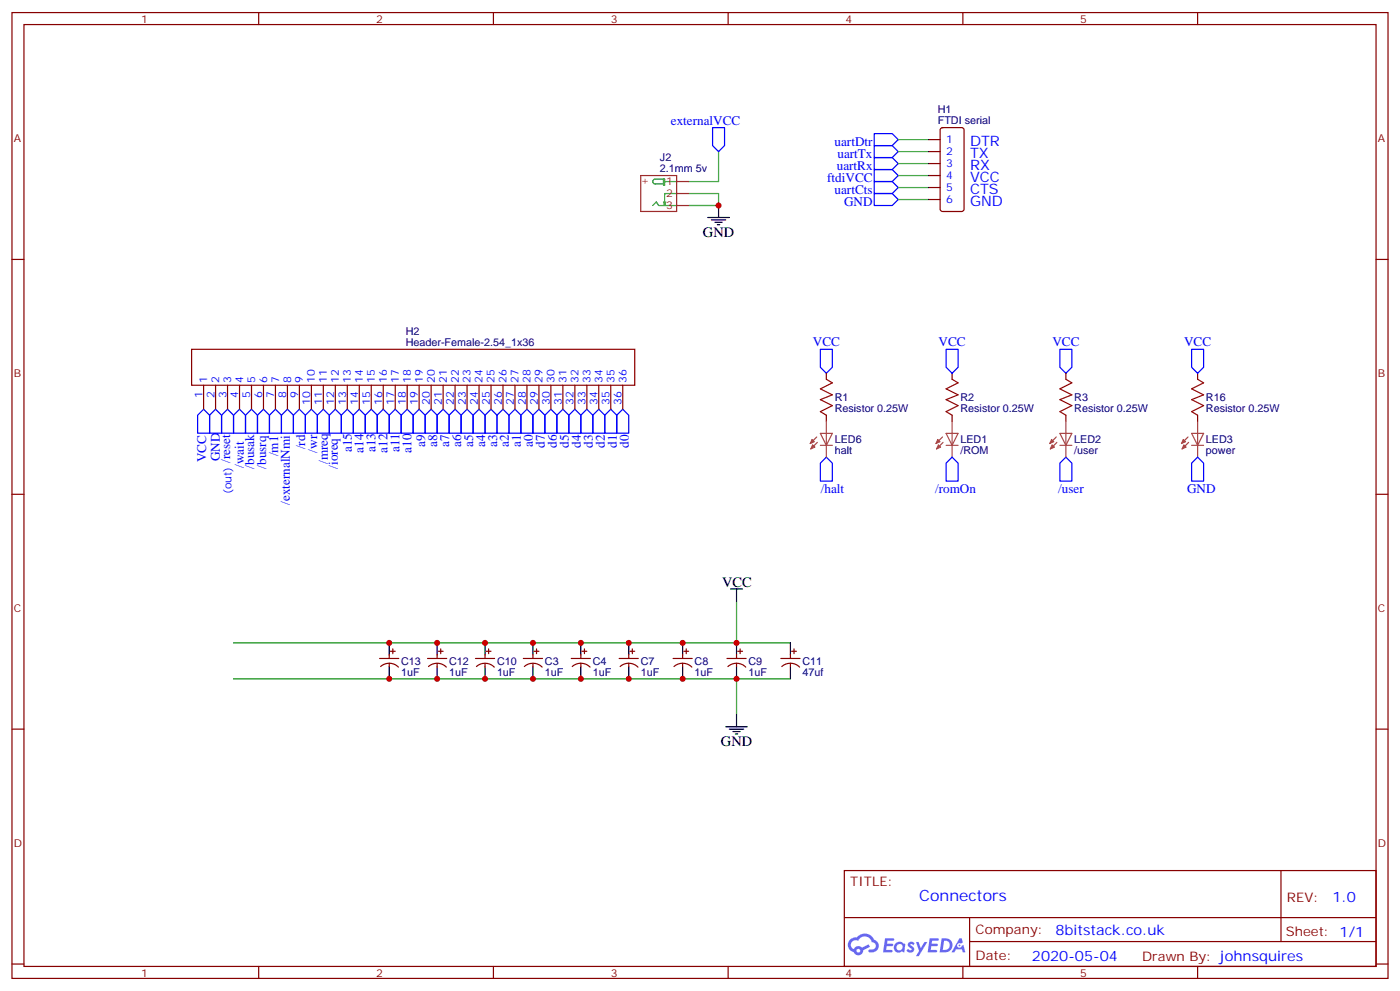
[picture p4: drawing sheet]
<svg xmlns="http://www.w3.org/2000/svg" width="412mm" height="292mm" viewBox="0 0 412 292" stroke-linecap="round" stroke-linejoin="round" font-family="sans-serif">
<g fill="none" stroke="#870000" stroke-width=".35">
<path d="M3.5 3.7h405.4v284.3h-405.4zM7.1 7.2h398.2v277.3h-398.2zM76.2 3.7v3.5M145.3 3.7v3.5M214.5 3.7v3.5M283.6 3.7v3.5M352.8 3.7v3.5M3.5 76.4h3.6M405.3 76.4h3.6M3.5 145.5h3.6M405.3 145.5h3.6M3.5 214.7h3.6"/>
<path d="M405.3 214.7h3.6M248.7 256.3h156.6v28.2h-156.6zM377.3 256.3v20.9M248.7 270.1h156.5M285.6 277.2h119.6M285.6 270.1v14.2M3.5 283.8h3.6M76.2 284.5v3.5M145.3 284.5v3.5M214.5 284.5v3.5M283.6 284.5v3.5M352.8 284.5v3.5"/>
<path d="M405.3 283.8h3.6"/>
</g>
<g fill="#5487ff">
<path d="M267.7 277.5a1.22 1.22 0 0 1 1.7 .2l-.4 .6a.47 .47 0 0 0-.3-.4 .47 .47 0 0 0-.5 .2l.1 .2a1.14 1.14 0 0 1 .8 1.8 1.14 1.14 0 0 1-1.9 0l-.2-.2 .5-.6 .7 .5a.29 .29 0 0 0 .3-.3 .29 .29 0 0 0-.2-.3 1.04 1.04 0 0 1-.6-1.7z"/>
<path d="M260.7 276.2h2.4l.3 .2-.2 .5-1.8 .1-.1 .8h1.5l.3 .4-.3 .4h-1.6l-.2 1.1h1.7l.2 .3-.2 .3-2.6 .1z"/>
<path d="M273.8 276.2h2.4l.3 .2-.1 .5-1.8 .1-.2 .8h1.6l.3 .4-.4 .4-1.6-.1-.1 1.1 1.7 .1 .2 .3-.2 .3-2.6 .1z"/>
<path d="M282.6 276.2h.7l.3 1.3-.6 .3a.69 .69 0 0 0-1 .3 .69 .69 0 0 0 .4 .9 .69 .69 0 0 0 .9-.6l.5-.2 .6 2.2h-.8l-.2-.9h-1.8l-.5 .9h-.8z"/>
<path d="M269.8 277.3h.8l.6 1.8 1.1-1.8h.9l-2.6 4.2h-.8l.9-1.5z"/>
<path d="M277.4 276.2l-.6 4.2h1.3a2.11 2.11 0 0 0 2.5-2.1 2.11 2.11 0 0 0-2.5-2.1zM278.1 277a1.39 1.39 0 0 1 1.7 1.4 1.39 1.39 0 0 1-1.8 1.2h-.3z"/>
<path d="M263.7 277.8a1.54 1.54 0 0 0-.1 2.2 1.54 1.54 0 0 0 2.2 .1l.6 .3 .3-2.3-.2-.3h-.4a1.49 1.49 0 0 0-2.4 0zM264 278.8a.94 .94 0 0 1 1.8 0 .94 .94 0 0 1-1.8 0z"/>
<path d="M250.4 276.6a2.18 2.18 0 0 0 1.1 3.7 1.44 1.44 0 0 0 1.6 .9 1.44 1.44 0 0 0 1.2-1.4l2-1.1-.5-.7-1.9 1a1.47 1.47 0 0 0-2.4 .4 1.39 1.39 0 0 1-.7-1.9 1.39 1.39 0 0 1 2-.5 2.12 2.12 0 0 1 2.2-1.3 2.12 2.12 0 0 1 1.9 1.7 1.14 1.14 0 0 1 1.1 1.4 1.14 1.14 0 0 1-1.7 .7 .43 .43 0 0 0-.5 .4 .43 .43 0 0 0 .4 .5 1.98 1.98 0 0 0 2.5-1.2 1.98 1.98 0 0 0-1.2-2.6 3.1 3.1 0 0 0-5.3-.6l-.9 .1zM252.3 279.9a.55 .55 0 0 1 1.1 0 .55 .55 0 0 1-1.1 0z"/>
<circle cx="282.6" cy="278.3" r=".26"/>
</g>
<g fill="none" stroke="#00f" stroke-width=".35">
<path d="M60 120.5l1.7 1.7v5.3h-3.5v-5.3zM63.5 120.5l1.8 1.7v5.3h-3.6v-5.3zM67 120.5l1.8 1.7v5.3h-3.5v-5.3zM70.6 120.5l1.7 1.7v5.3h-3.5v-5.3zM74.1 120.5l1.7 1.7v5.3h-3.5v-5.3zM77.6 120.5l1.8 1.7v5.3h-3.6v-5.3zM81.1 120.5l1.8 1.7v5.3h-3.5v-5.3zM84.7 120.5l1.7 1.7v5.3h-3.5v-5.3zM88.2 120.5l1.8 1.7v5.3h-3.6v-5.3zM91.7 120.5l1.8 1.7v5.3h-3.5v-5.3zM95.2 120.5l1.8 1.7v5.3h-3.5v-5.3zM98.8 120.5l1.7 1.7v5.3h-3.5v-5.3z"/>
<path d="M102.3 120.5l1.8 1.7v5.3h-3.6v-5.3zM105.8 120.5l1.8 1.7v5.3h-3.5v-5.3zM109.4 120.5l1.7 1.7v5.3h-3.5v-5.3zM112.9 120.5l1.8 1.7v5.3h-3.6v-5.3zM116.4 120.5l1.8 1.7v5.3h-3.5v-5.3zM119.9 120.5l1.8 1.7v5.3h-3.5v-5.3zM123.5 120.5l1.7 1.7v5.3h-3.5v-5.3zM127 120.5l1.8 1.7v5.3h-3.6v-5.3zM130.5 120.5l1.8 1.7v5.3h-3.5v-5.3zM134.1 120.5l1.7 1.7v5.3h-3.5v-5.3zM137.6 120.5l1.7 1.7v5.3h-3.5v-5.3zM141.1 120.5l1.8 1.7v5.3h-3.6v-5.3z"/>
<path d="M144.6 120.5l1.8 1.7v5.3h-3.5v-5.3zM148.2 120.5l1.7 1.7v5.3h-3.5v-5.3zM151.7 120.5l1.8 1.7v5.3h-3.6v-5.3zM155.2 120.5l1.8 1.7v5.3h-3.5v-5.3zM158.7 120.5l1.8 1.7v5.3h-3.5v-5.3zM162.3 120.5l1.7 1.7v5.3h-3.5v-5.3zM165.8 120.5l1.8 1.7v5.3h-3.6v-5.3zM169.3 120.5l1.8 1.7v5.3h-3.5v-5.3zM172.9 120.5l1.7 1.7v5.3h-3.5v-5.3zM176.4 120.5l1.8 1.7v5.3h-3.6v-5.3zM179.9 120.5l1.8 1.7v5.3h-3.5v-5.3zM183.4 120.5l1.8 1.7v5.3h-3.5v-5.3z"/>
</g>
<path d="M202.8 57h8.9v3.5h-8.9M211.7 44.6v8.8h-8.9" fill="none" stroke="#008700" stroke-width=".35"/>
<path d="M208.5 64h6.3M209.5 64.7h4.3M210.6 65.4h2.1M211.3 66.1h.7M211.7 60.5v3.5" fill="none" stroke="#000" stroke-width=".35"/>
<path d="M195.4 52.7h.4v.7h3.5" fill="none" stroke="#248c24" stroke-width=".35"/>
<circle cx="195.4" cy="52.7" r=".18" fill="#248c24"/>
<path d="M195.4 59.4l.4 1.1M195.8 53.4v1.1h-.4v-1.8h-2.4a.71 .71 0 0 0-.7 .7 .71 .71 0 0 0 .7 .8h2.4M196.1 59.4l-.3 1.1M199.3 57h-3.5v3.5M192.3 60.5l1-1.1 .7 1.1h5.3" fill="none" stroke="#248c24" stroke-width=".35"/>
<path d="M188.7 51.7h10.6v10.6h-10.6zM199.3 53.4h3.5M199.3 57h3.5M199.3 60.5h3.5" fill="none" stroke="#8c2424" stroke-width=".35"/>
<g fill="none" stroke="#00f" stroke-width=".35">
<path d="M209.9 37.6h3.5v5.3l-1.7 1.7-1.8-1.7zM257.5 39.3h5.3l1.8 1.8-1.8 1.8h-5.3zM257.5 49.9h5.3l1.8 1.8-1.8 1.7h-5.3zM257.5 57h5.3l1.8 1.7-1.8 1.8h-5.3zM257.5 53.4h5.3l1.8 1.8-1.8 1.8h-5.3zM257.5 42.9h5.3l1.8 1.7-1.8 1.8h-5.3zM257.5 46.4h5.3l1.8 1.8-1.8 1.7h-5.3zM241.7 102.8h3.5v5.3l-1.8 1.8-1.7-1.8zM278.7 102.8h3.5v5.3l-1.7 1.8-1.8-1.8zM312.2 102.8h3.5v5.3l-1.7 1.8-1.8-1.8zM351 102.8h3.5v5.3l-1.7 1.8-1.8-1.8zM243.4 134.6l1.8 1.7v5.3h-3.5v-5.3z"/>
<path d="M280.5 134.6l1.7 1.7v5.3h-3.5v-5.3zM314 134.6l1.7 1.7v5.3h-3.5v-5.3zM352.8 134.6l1.7 1.7v5.3h-3.5v-5.3z"/>
</g>
<path d="M243.4 111.7l1.8 1-3.5 1.8 3.5 1.7-3.5 1.5 3.5 1.7-3.5 1.8 1.7 1M280.5 111.7l1.7 1-3.5 1.8 3.5 1.7-3.5 1.5 3.5 1.7-3.5 1.8 1.8 1M314 111.7l1.7 1-3.5 1.8 3.5 1.7-3.5 1.5 3.5 1.7-3.5 1.8 1.8 1M352.8 111.7l1.7 1-3.5 1.8 3.5 1.7-3.5 1.5 3.5 1.7-3.5 1.8 1.8 1" fill="none" stroke="#a10000" stroke-width=".35"/>
<g fill="none" stroke="#870000" stroke-width=".35">
<path d="M277.2 37.8l.4-.2h5.7l.6 .4 .1 23.6-.5 .6-5.9 .1-.6-.5-.1-23.5zM273.4 41.1h3.5M273.4 44.6h3.5M273.4 48.2h3.5M273.4 51.7h3.5M273.4 55.2h3.5M273.4 58.7h3.5M56.4 102.8h130.6v10.6h-130.6zM60 113.4v7.1M63.5 113.4v7.1M67 113.4v7.1M70.6 113.4v7.1"/>
<path d="M74.1 113.4v7.1M77.6 113.4v7.1M81.1 113.4v7.1M84.7 113.4v7.1M88.2 113.4v7.1M91.7 113.4v7.1M95.2 113.4v7.1M98.8 113.4v7.1M102.3 113.4v7.1M105.8 113.4v7.1M109.4 113.4v7.1M112.9 113.4v7.1"/>
<path d="M116.4 113.4v7.1M119.9 113.4v7.1M123.5 113.4v7.1M127 113.4v7.1M130.5 113.4v7.1M134.1 113.4v7.1M137.6 113.4v7.1M141.1 113.4v7.1M144.6 113.4v7.1M148.2 113.4v7.1M151.7 113.4v7.1M155.2 113.4v7.1"/>
<path d="M158.7 113.4v7.1M162.3 113.4v7.1M165.8 113.4v7.1M169.3 113.4v7.1M172.9 113.4v7.1M176.4 113.4v7.1M179.9 113.4v7.1M183.4 113.4v7.1M243.4 109.9v1.8M280.5 109.9v1.8M314 109.9v1.8M352.8 109.9v1.8"/>
<path d="M243.4 122.2v1.8M280.5 122.2v1.8M314 122.2v1.8M352.8 122.2v1.8M111.8 193.9h5.7M112.1 196.2a3.8 3.8 0 0 1 5.3 .2M114.7 192.8v1.1M114.7 195.3v1M115 191.7h1.4M115.7 191v1.4M125.9 193.9h5.7M126.2 196.2a3.8 3.8 0 0 1 5.3 .2"/>
<path d="M128.8 192.8v1.1M128.8 195.3v1M129.1 191.7h1.4M129.8 191v1.4M140.1 193.9h5.6M140.3 196.2a3.8 3.8 0 0 1 5.3 .2M142.9 192.8v1.1M142.9 195.3v1M143.2 191.7h1.4M143.9 191v1.4M154.2 193.9h5.6M154.4 196.2a3.8 3.8 0 0 1 5.3 .2"/>
<path d="M157 192.8v1.1M157 195.3v1M157.3 191.7h1.4M158 191v1.4M168.3 193.9h5.6M168.6 196.2a3.8 3.8 0 0 1 5.2 .2M171.1 192.8v1.1M171.1 195.3v1M171.4 191.7h1.5M172.2 191v1.4M182.4 193.9h5.6M182.7 196.2a3.8 3.8 0 0 1 5.2 .2"/>
<path d="M185.2 192.8v1.1M185.2 195.3v1M185.6 191.7h1.4M186.3 191v1.4M198.3 193.9h5.6M198.5 196.2a3.8 3.8 0 0 1 5.3 .2M201.1 192.8v1.1M201.1 195.3v1M201.4 191.7h1.4M202.1 191v1.4M214.1 193.9h5.7M214.4 196.2a3.8 3.8 0 0 1 5.3 .2"/>
<path d="M217 192.8v1.1M217 195.3v1M217.3 191.7h1.4M218 191v1.4M230 193.9h5.7M230.3 196.2a3.8 3.8 0 0 1 5.2 .2M232.8 192.8v1.1M232.8 195.3v1M233.2 191.7h1.4M233.9 191v1.4"/>
</g>
<g fill="none" stroke="#a64a4a" stroke-width=".35">
<path d="M240.6 128.6l-1.9 2M240.8 130.2l-2 2M241.7 131.1h3.5M241.7 127.6h3.5l-1.8 3.5zM243.4 124v3.5M243.4 127.6v7M277.6 128.6l-1.9 2M277.8 130.2l-1.9 2M278.7 131.1h3.5M278.7 127.6h3.5l-1.7 3.5zM280.5 124v3.5M280.5 127.6v7"/>
<path d="M311.1 128.6l-1.9 2M311.3 130.2l-1.9 2M312.2 127.6h3.5l-1.7 3.5zM312.2 131.1h3.5M314 124v3.5M314 127.6v7M350 128.6l-2 2M350.1 130.2l-1.9 2M351 131.1h3.5M351 127.6h3.5l-1.7 3.5zM352.8 124v3.5M352.8 127.6v7"/>
</g>
<g fill="#a64a4a" stroke="#a64a4a" stroke-width=".29">
<path d="M309.7 129.3l.7 .8-1.2 .5z"/>
<path d="M309.9 130.9l.7 .7-1.2 .6z"/>
<path d="M276.2 129.3l.7 .8-1.2 .5z"/>
<path d="M276.4 130.9l.7 .7-1.2 .6z"/>
<path d="M239.2 129.3l.7 .8-1.2 .5z"/>
<path d="M239.4 130.9l.7 .7-1.3 .6z"/>
<path d="M348.5 129.3l.7 .8-1.2 .5z"/>
<path d="M348.7 130.9l.7 .7-1.2 .6z"/>
</g>
<g fill="none" stroke="#000" stroke-width=".35">
<path d="M215.2 173.4h3.5M217 173.4v3.5M114.7 189.3v3.5M114.7 196.3v3.5M128.8 189.3v3.5M128.8 196.3v3.5M142.9 189.3v3.5M142.9 196.3v3.5M157 189.3v3.5M157 196.3v3.5M171.1 189.3v3.5M171.1 196.3v3.5"/>
<path d="M185.2 189.3v3.5M185.2 196.3v3.5M201.1 189.3v3.5M201.1 196.3v3.5M217 189.3v3.5M217 196.3v3.5M232.8 189.3v3.5M232.8 196.3v3.5M213.8 214h6.3M214.8 214.7h4.3M215.9 215.4h2.1M216.6 216.1h.7"/>
<path d="M217 210.4v3.6"/>
</g>
<path d="M264.6 58.7h8.8M264.6 55.2h8.8M264.6 51.7h8.8M264.6 48.2h8.8M264.6 44.6h8.8M264.6 41.1h8.8M217 176.9v12.4h-148.2M68.8 199.8h148.2v10.6M217 199.8h15.8M217 189.3h15.8" fill="none" stroke="#008700" stroke-width=".35"/>
<g fill="#c00">
<circle cx="211.7" cy="60.5" r=".88"/>
<circle cx="114.7" cy="199.8" r=".88"/>
<circle cx="128.8" cy="199.8" r=".88"/>
<circle cx="142.9" cy="199.8" r=".88"/>
<circle cx="157" cy="199.8" r=".88"/>
<circle cx="114.7" cy="189.3" r=".88"/>
<circle cx="128.8" cy="189.3" r=".88"/>
<circle cx="142.9" cy="189.3" r=".88"/>
<circle cx="157" cy="189.3" r=".88"/>
<circle cx="217" cy="189.3" r=".88"/>
<circle cx="201.1" cy="189.3" r=".88"/>
<circle cx="185.2" cy="189.3" r=".88"/>
<circle cx="171.1" cy="189.3" r=".88"/>
<circle cx="217" cy="199.8" r=".88"/>
<circle cx="201.1" cy="199.8" r=".88"/>
<circle cx="185.2" cy="199.8" r=".88"/>
<circle cx="171.1" cy="199.8" r=".88"/>
</g>
<text font-size="4.6" fill="#00f" x="270.8" y="265.3">Connectors</text>
<g font-size="4.2" fill="#00f">
<text x="285.8" y="42.9">DTR</text>
<text x="285.8" y="46.4">TX</text>
<text x="285.8" y="49.9">RX</text>
<text x="285.8" y="53.4">VCC</text>
<text x="285.8" y="57">CTS</text>
<text x="285.8" y="60.5">GND</text>
<text x="392.5" y="265.6">1.0</text>
<text x="310.9" y="275.1">8bitstack.co.uk</text>
<text x="304" y="282.9">2020-05-04</text>
</g>
<g font-size="4.2">
<text x="207.1" y="69.7">GND</text>
<text x="212.7" y="172.7">VCC</text>
<text x="212.4" y="219.6">GND</text>
</g>
<g font-size="3.9" fill="#00f">
<text x="197.6" y="36.7">externalVCC</text>
<text x="245.8" y="42.9">uartDtr</text>
<text x="246.7" y="46.4">uartTx</text>
<text x="243.7" y="53.4">ftdiVCC</text>
<text x="246.5" y="49.9">uartRx</text>
<text x="245.8" y="57">uartCts</text>
<text x="248.6" y="60.5">GND</text>
<text x="239.4" y="101.9">VCC</text>
<text x="276.5" y="101.9">VCC</text>
<text x="310" y="101.9">VCC</text>
<text x="348.8" y="101.9">VCC</text>
<text x="125.2" y="131.6" transform="rotate(-90 125.2 131.6)">a9</text>
<text x="128.8" y="131.6" transform="rotate(-90 128.8 131.6)">a8</text>
<text x="132.3" y="131.6" transform="rotate(-90 132.3 131.6)">a7</text>
<text x="135.8" y="131.6" transform="rotate(-90 135.8 131.6)">a6</text>
<text x="139.3" y="131.6" transform="rotate(-90 139.3 131.6)">a5</text>
<text x="142.9" y="131.6" transform="rotate(-90 142.9 131.6)">a4</text>
<text x="146.4" y="131.6" transform="rotate(-90 146.4 131.6)">a3</text>
<text x="149.9" y="131.6" transform="rotate(-90 149.9 131.6)">a2</text>
<text x="153.5" y="131.6" transform="rotate(-90 153.5 131.6)">a1</text>
<text x="157" y="131.6" transform="rotate(-90 157 131.6)">a0</text>
<text x="160.5" y="131.8" transform="rotate(-90 160.5 131.8)">d7</text>
<text x="164" y="131.8" transform="rotate(-90 164 131.8)">d6</text>
<text x="167.6" y="131.8" transform="rotate(-90 167.6 131.8)">d5</text>
<text x="171.1" y="131.8" transform="rotate(-90 171.1 131.8)">d4</text>
<text x="174.6" y="131.8" transform="rotate(-90 174.6 131.8)">d3</text>
<text x="178.2" y="131.8" transform="rotate(-90 178.2 131.8)">d2</text>
<text x="181.7" y="131.8" transform="rotate(-90 181.7 131.8)">d1</text>
<text x="185.2" y="131.8" transform="rotate(-90 185.2 131.8)">d0</text>
<text x="60.7" y="136.1" transform="rotate(-90 60.7 136.1)">VCC</text>
<text x="64.7" y="135.9" transform="rotate(-90 64.7 135.9)">GND</text>
<text x="67.8" y="136.3" transform="rotate(-90 67.8 136.3)">/reset</text>
<text x="71.8" y="137.7" transform="rotate(-90 71.8 137.7)">/wait</text>
<text x="74.8" y="138" transform="rotate(-90 74.8 138)">/busak</text>
<text x="78.4" y="138" transform="rotate(-90 78.4 138)">/busrq</text>
<text x="81.9" y="134.3" transform="rotate(-90 81.9 134.3)">/m1</text>
<text x="89.9" y="132.3" transform="rotate(-90 89.9 132.3)">/rd</text>
<text x="93.4" y="133.2" transform="rotate(-90 93.4 133.2)">/wr</text>
<text x="96.5" y="136.5" transform="rotate(-90 96.5 136.5)">/mreq</text>
<text x="99.5" y="138" transform="rotate(-90 99.5 138)">/ioreq</text>
<text x="103.6" y="133.1" transform="rotate(-90 103.6 133.1)">a15</text>
<text x="107.1" y="133.3" transform="rotate(-90 107.1 133.3)">a14</text>
<text x="110.7" y="133.1" transform="rotate(-90 110.7 133.1)">a13</text>
<text x="114.2" y="133.3" transform="rotate(-90 114.2 133.3)">a12</text>
<text x="117.7" y="133.1" transform="rotate(-90 117.7 133.1)">a11</text>
<text x="121.2" y="133.3" transform="rotate(-90 121.2 133.3)">a10</text>
<text x="85.4" y="148.7" transform="rotate(-90 85.4 148.7)">/externalNmi</text>
<text x="241.8" y="145.2">/halt</text>
<text x="275.4" y="145.2">/romOn</text>
<text x="311.7" y="145.2">/user</text>
<text x="349.7" y="145.2">GND</text>
</g>
<g font-size="3.9" fill="#800">
<text x="250.5" y="260.9">TITLE:</text>
<text x="379.1" y="265.6">REV:</text>
<text x="287.4" y="275.1">Company:</text>
<text x="378.7" y="275.7">Sheet: 1/1</text>
<text x="287.4" y="282.8">Date:</text>
<text x="336.4" y="282.8">Drawn By: johnsquires</text>
</g>
<g font-size="3.2" fill="#800">
<text x="41.6" y="6.7">1</text>
<text x="110.8" y="6.7">2</text>
<text x="179.9" y="6.7">3</text>
<text x="249.1" y="6.7">4</text>
<text x="318.2" y="6.7">5</text>
<text x="4.1" y="41.8">A</text>
<text x="405.9" y="41.8">A</text>
<text x="4.1" y="110.9">B</text>
<text x="405.9" y="110.9">B</text>
<text x="4.1" y="180.1">C</text>
<text x="405.9" y="180.1">C</text>
<text x="4.1" y="249.2">D</text>
<text x="405.9" y="249.2">D</text>
<text x="41.6" y="287.5">1</text>
<text x="110.8" y="287.5">2</text>
<text x="179.9" y="287.5">3</text>
<text x="249.1" y="287.5">4</text>
<text x="318.2" y="287.5">5</text>
</g>
<g font-size="3.2" fill="#000080">
<text x="276.2" y="33.3">H1</text>
<text x="276.2" y="36.5">FTDI serial</text>
<text x="194.4" y="47.4">J2</text>
<text x="194.4" y="50.6">2.1mm 5v</text>
<text x="119.5" y="101.8">Header-Female-2.54_1x36</text>
<text x="119.5" y="98.6">H2</text>
<text x="245.9" y="118">R1</text>
<text x="282.9" y="118">R2</text>
<text x="316.4" y="118">R3</text>
<text x="355.2" y="118">R16</text>
<text x="245.9" y="121.3">Resistor 0.25W</text>
<text x="282.9" y="121.3">Resistor 0.25W</text>
<text x="316.4" y="121.3">Resistor 0.25W</text>
<text x="355.2" y="121.3">Resistor 0.25W</text>
<text x="245.9" y="130.4">LED6</text>
<text x="282.9" y="130.4">LED1</text>
<text x="316.4" y="130.4">LED2</text>
<text x="355.2" y="130.4">LED3</text>
<text x="245.9" y="133.5">halt</text>
<text x="282.9" y="133.5">/ROM</text>
<text x="316.4" y="133.5">/user</text>
<text x="355.2" y="133.5">power</text>
<text x="118.2" y="195.7">C13</text>
<text x="132.3" y="195.7">C12</text>
<text x="146.4" y="195.7">C10</text>
<text x="160.5" y="195.7">C3</text>
<text x="174.6" y="195.7">C4</text>
<text x="188.7" y="195.7">C7</text>
<text x="204.6" y="195.7">C8</text>
<text x="220.5" y="195.7">C9</text>
<text x="236.4" y="195.7">C11</text>
<text x="118.2" y="198.9">1uF</text>
<text x="132.3" y="198.9">1uF</text>
<text x="146.4" y="198.9">1uF</text>
<text x="160.5" y="198.9">1uF</text>
<text x="174.6" y="198.9">1uF</text>
<text x="188.7" y="198.9">1uF</text>
<text x="204.6" y="198.9">1uF</text>
<text x="220.5" y="198.9">1uF</text>
<text x="236.4" y="198.9">47uf</text>
</g>
<g font-size="3.2" fill="#00f">
<text x="278.7" y="42.2">1</text>
<text x="278.7" y="45.7">2</text>
<text x="278.7" y="49.2">3</text>
<text x="278.7" y="52.7">4</text>
<text x="278.7" y="56.3">5</text>
<text x="278.7" y="59.8">6</text>
<text x="61" y="112.7" transform="rotate(-90 61 112.7)">1</text>
<text x="64.6" y="112.7" transform="rotate(-90 64.6 112.7)">2</text>
<text x="68.1" y="112.7" transform="rotate(-90 68.1 112.7)">3</text>
<text x="71.6" y="112.7" transform="rotate(-90 71.6 112.7)">4</text>
<text x="75.1" y="112.7" transform="rotate(-90 75.1 112.7)">5</text>
<text x="78.7" y="112.7" transform="rotate(-90 78.7 112.7)">6</text>
<text x="82.2" y="112.7" transform="rotate(-90 82.2 112.7)">7</text>
<text x="85.7" y="112.7" transform="rotate(-90 85.7 112.7)">8</text>
<text x="89.3" y="112.7" transform="rotate(-90 89.3 112.7)">9</text>
<text x="92.8" y="112.7" transform="rotate(-90 92.8 112.7)">10</text>
<text x="96.3" y="112.7" transform="rotate(-90 96.3 112.7)">11</text>
<text x="99.8" y="112.7" transform="rotate(-90 99.8 112.7)">12</text>
<text x="103.4" y="112.7" transform="rotate(-90 103.4 112.7)">13</text>
<text x="106.9" y="112.7" transform="rotate(-90 106.9 112.7)">14</text>
<text x="110.4" y="112.7" transform="rotate(-90 110.4 112.7)">15</text>
<text x="113.9" y="112.7" transform="rotate(-90 113.9 112.7)">16</text>
<text x="117.5" y="112.7" transform="rotate(-90 117.5 112.7)">17</text>
<text x="121" y="112.7" transform="rotate(-90 121 112.7)">18</text>
<text x="124.5" y="112.7" transform="rotate(-90 124.5 112.7)">19</text>
<text x="128.1" y="112.7" transform="rotate(-90 128.1 112.7)">20</text>
<text x="131.6" y="112.7" transform="rotate(-90 131.6 112.7)">21</text>
<text x="135.1" y="112.7" transform="rotate(-90 135.1 112.7)">22</text>
<text x="138.6" y="112.7" transform="rotate(-90 138.6 112.7)">23</text>
<text x="142.2" y="112.7" transform="rotate(-90 142.2 112.7)">24</text>
<text x="145.7" y="112.7" transform="rotate(-90 145.7 112.7)">25</text>
<text x="149.2" y="112.7" transform="rotate(-90 149.2 112.7)">26</text>
<text x="152.8" y="112.7" transform="rotate(-90 152.8 112.7)">27</text>
<text x="156.3" y="112.7" transform="rotate(-90 156.3 112.7)">28</text>
<text x="159.8" y="112.7" transform="rotate(-90 159.8 112.7)">29</text>
<text x="163.3" y="112.7" transform="rotate(-90 163.3 112.7)">30</text>
<text x="166.9" y="112.7" transform="rotate(-90 166.9 112.7)">31</text>
<text x="170.4" y="112.7" transform="rotate(-90 170.4 112.7)">32</text>
<text x="173.9" y="112.7" transform="rotate(-90 173.9 112.7)">33</text>
<text x="177.4" y="112.7" transform="rotate(-90 177.4 112.7)">34</text>
<text x="181" y="112.7" transform="rotate(-90 181 112.7)">35</text>
<text x="184.5" y="112.7" transform="rotate(-90 184.5 112.7)">36</text>
<text x="59.6" y="117.2" transform="rotate(-90 59.6 117.2)">1</text>
<text x="63.1" y="117.2" transform="rotate(-90 63.1 117.2)">2</text>
<text x="66.7" y="117.2" transform="rotate(-90 66.7 117.2)">3</text>
<text x="70.2" y="117.2" transform="rotate(-90 70.2 117.2)">4</text>
<text x="73.7" y="117.2" transform="rotate(-90 73.7 117.2)">5</text>
<text x="77.3" y="117.2" transform="rotate(-90 77.3 117.2)">6</text>
<text x="80.8" y="117.2" transform="rotate(-90 80.8 117.2)">7</text>
<text x="84.3" y="117.2" transform="rotate(-90 84.3 117.2)">8</text>
<text x="87.8" y="117.2" transform="rotate(-90 87.8 117.2)">9</text>
<text x="91.4" y="119.2" transform="rotate(-90 91.4 119.2)">10</text>
<text x="94.9" y="119.2" transform="rotate(-90 94.9 119.2)">11</text>
<text x="98.4" y="119.2" transform="rotate(-90 98.4 119.2)">12</text>
<text x="102" y="119.2" transform="rotate(-90 102 119.2)">13</text>
<text x="105.5" y="119.2" transform="rotate(-90 105.5 119.2)">14</text>
<text x="109" y="119.2" transform="rotate(-90 109 119.2)">15</text>
<text x="112.5" y="119.2" transform="rotate(-90 112.5 119.2)">16</text>
<text x="116.1" y="119.2" transform="rotate(-90 116.1 119.2)">17</text>
<text x="119.6" y="119.2" transform="rotate(-90 119.6 119.2)">18</text>
<text x="123.1" y="119.2" transform="rotate(-90 123.1 119.2)">19</text>
<text x="126.6" y="119.2" transform="rotate(-90 126.6 119.2)">20</text>
<text x="130.2" y="119.2" transform="rotate(-90 130.2 119.2)">21</text>
<text x="133.7" y="119.2" transform="rotate(-90 133.7 119.2)">22</text>
<text x="137.2" y="119.2" transform="rotate(-90 137.2 119.2)">23</text>
<text x="140.8" y="119.2" transform="rotate(-90 140.8 119.2)">24</text>
<text x="144.3" y="119.2" transform="rotate(-90 144.3 119.2)">25</text>
<text x="147.8" y="119.2" transform="rotate(-90 147.8 119.2)">26</text>
<text x="151.3" y="119.2" transform="rotate(-90 151.3 119.2)">27</text>
<text x="154.9" y="119.2" transform="rotate(-90 154.9 119.2)">28</text>
<text x="158.4" y="119.2" transform="rotate(-90 158.4 119.2)">29</text>
<text x="161.9" y="119.2" transform="rotate(-90 161.9 119.2)">30</text>
<text x="165.5" y="119.2" transform="rotate(-90 165.5 119.2)">31</text>
<text x="169" y="119.2" transform="rotate(-90 169 119.2)">32</text>
<text x="172.5" y="119.2" transform="rotate(-90 172.5 119.2)">33</text>
<text x="176" y="119.2" transform="rotate(-90 176 119.2)">34</text>
<text x="179.6" y="119.2" transform="rotate(-90 179.6 119.2)">35</text>
<text x="183.1" y="119.2" transform="rotate(-90 183.1 119.2)">36</text>
<text x="68.2" y="145.5" transform="rotate(-90 68.2 145.5)">(out)</text>
</g>
<text font-size="3.2" fill="#f00" x="188.7" y="54.2">+</text>
<g font-size="3.2" fill="#8d2323">
<text x="196.2" y="54.5">1</text>
<text x="196.2" y="58">2</text>
<text x="196.2" y="61.6">3</text>
</g>
</svg>
